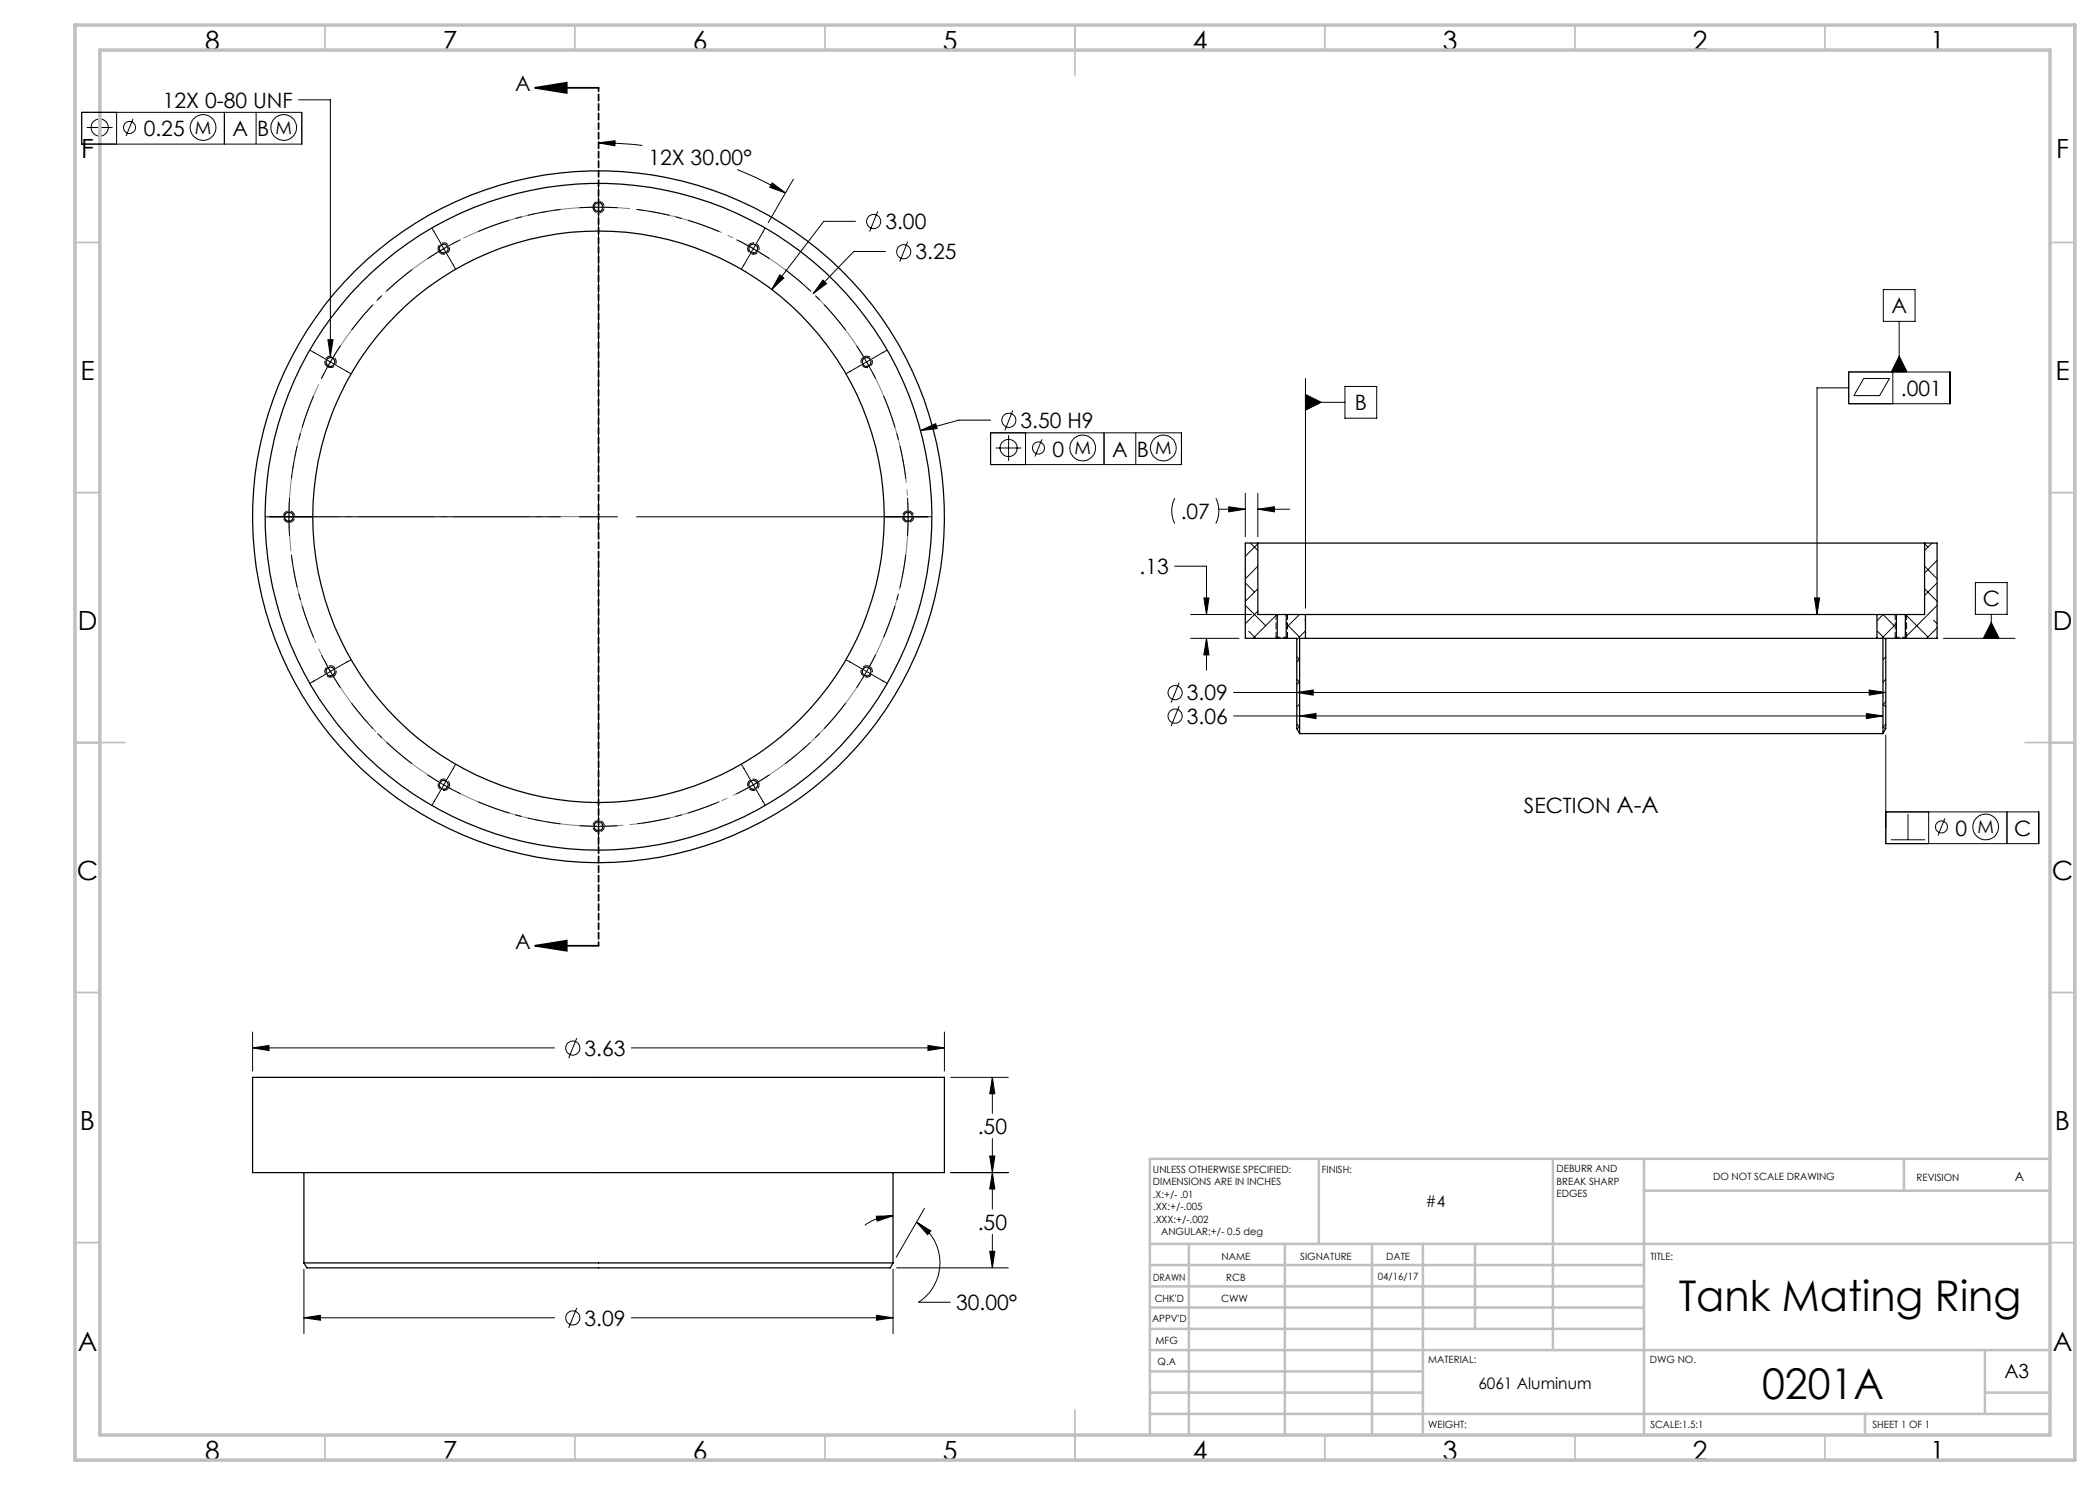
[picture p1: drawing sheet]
<svg xmlns="http://www.w3.org/2000/svg" width="420mm" height="297mm" viewBox="0 0 420 297" stroke-linecap="round" stroke-linejoin="round" font-family="sans-serif">
<g fill="none" stroke="#000" stroke-width=".2">
<path d="M59.7 20h6.4v51.3M16.3 22.5h44.1v6.3h-44.1zM17.4 25.5h5.1M19.9 22.9v5.2M23.3 22.5v6.3M26.6 23.8l-1.4 3.4M44.9 22.5v6.3M51.2 22.5v6.3M119.7 28.6l3.3-.5v1.1zM119.7 28.6h3.3l5.5 .5M119.7 36.7v59M147.4 33.9a83.2 83.2 0 0 1 9.7 4.7"/>
<path d="M154.4 36.6l2.7 2-3.1-1.1zM158.7 35.8l-5.1 8.8M86.4 45.6l2.4 4.1M88.8 49.7l-3.3 2M88.8 49.7l2.3 4.1M92.1 47.9l-3.3 1.8M115.9 41.6l2.4-.2 5.2 .2M147.3 47.9l3.4 1.8M150.7 49.7l3.2 2M150.7 49.7l-2.4 4.1M153 45.6l-2.3 4.1M156 55l.8 .6-2.5 2.3z"/>
<path d="M164.6 56l.7 .7-2.7 2zM171.1 44.3h-6.4l-10.4 13.6M175.5 42.3l-1.6 4M177.1 50.3h-6.4l-8.1 8.4M181.5 48.3l-1.5 4M376.7 57.9h6.3v6.4h-6.3zM62 70.1l4.1 2.3M65.6 67.9h1l-.5 3.4zM66.1 72.4l-1.8 3.3M66.1 72.4l4.1 2.4M68.1 69.1l-2 3.3M171.3 69.1l2 3.3"/>
<path d="M173.3 72.4l1.8 3.3M173.3 72.4l-4.1 2.4M177.4 70.1l-4.1 2.3M261.1 78.9l3.2 1.6-3.2 1.6zM261.1 75.7v45.9M269 77.3h6.3v6.3h-6.3zM369.7 74.4h20.3v6.3h-20.3zM369.7 77.6h-6.3v45.3M372.7 75.7h5.2l-2 3.4h-5.1zM378.6 74.4v6.3M379.8 71.2l1.6 3.2h-3.2zM379.8 64.3v10.1"/>
<path d="M57.9 99.6l-.1 2.8 .1 4.8M119.7 99.6v7.6M181.5 99.6l.1 2.3-.1 5.3M184.1 86.1l3-1.4 .3 1zM198.1 84h-6.3l-7.7 2.1M198.1 86.6h38.2v6.3h-38.2zM199.1 89.6h5.2M201.7 87v5.2M202.6 82.1l-1.6 4M205.1 86.6v6.3M208.4 87.9l-1.4 3.4M220.8 86.6v6.3"/>
<path d="M227.2 86.6v6.3M234.9 99.7a5.6 5.6 0 0 0 0 5M243.2 99.7a5.6 5.6 0 0 1 0 5M249.1 98.7v8.6M251.6 98.7v8.6M261.1 80.5h7.9M53.1 103.4h59M115.9 103.4h7.6M119.7 111v59M127.3 103.4h59M234.9 113.2h6.4v9.7M240.8 119.6h1l-.5 3.3z"/>
<path d="M243.8 101.8h5.3M245.7 101.3l3.4 .5-3.4 .6zM249.1 116.6l1.8 1.8M250.1 108.6l1.5 1.5M251.6 101.8l3.3-.5v1.1zM251.6 101.8h6.3M251.6 108.8l-2.5 2.5M251.6 113.2l-2.5 2.6M251.6 117.8l-2.5 2.5M362.9 119.6h1l-.5 3.3zM384.9 117.8l2.5 2.5M384.9 113.2l2.5 2.6"/>
<path d="M384.9 108.8l.7 .6M386.4 108.6l-1.5 1.5M387.4 112.1l-2.5 2.5M387.4 116.6l-2.5 2.5M395.1 116.5h6.3v6.4h-6.3zM64.3 130.9l1.8 3.4M66.1 134.3l2 3.2M66.1 134.3l-4.1 2.4M70.2 132l-4.1 2.3M169.2 132l4.1 2.3M173.3 134.3l-2 3.2M173.3 134.3l4.1 2.4"/>
<path d="M175.1 130.9l-1.8 3.4M235.8 136.5l-1.6 4M238.1 127.7h9.7M238.1 122.9h12.2M241.3 127.7l.5 3.3h-1zM241.3 127.7v6.3M246.7 138.5h130.5M249.1 121.1l4.1 4.1M249.8 126.3l1.4 1.4M251.6 122.2l-2.5 2.5M255.4 127.3l-.3 .4M255.4 123l-4.8 4.7"/>
<path d="M257.2 124.7l2.7 2.7M259.4 138.5l3.2-.5v1zM259.4 135.9l.5 .5M259.4 131.4l.5 .5M259.9 122.9l-2.7 2.7M259.9 131.8l-.5 .6M259.9 136.3l-.5 .6M261 124l.1 .1M261.1 126.2l-1.7 1.7M373.8 138l3.4 .5-3.4 .5zM375.4 124.1l1.2-1.2 2.2 2.3M375.5 126.3l1.7 1.6"/>
<path d="M376.6 136.3v.1M377.2 131.4l-.6 .5M377.2 135.9l-.6 .5M379.3 124.7l-3 3M381.1 123l4.5 4.4M386.7 124l.7 .7M387.4 121.1l-6.3 6.4M387.4 125.6l-2.1 2.1M388.7 127.7h14.3M398.3 124.5l1.5 3.2h-3.1zM398.3 122.9v4.8M85.5 155l3.3 2"/>
<path d="M88.8 157l3.3 1.8M88.8 157l-2.4 4M91.1 152.9l-2.3 4.1M148.3 152.9l2.4 4.1M150.7 157l-3.4 1.8M150.7 157l2.3 4M153.9 155l-3.2 2M235.8 141.2l-1.6 4M246.7 143.2h129.9M259.4 144.8l.5 .5M259.9 143.2l3.3-.5v1zM259.9 140.8l-.5 .6"/>
<path d="M259.9 145.3l-.5 .5M373.3 142.7l3.3 .5-3.3 .5zM376.6 145.3l.5 .5M376.6 140.8l.6 .6M377.2 147v21.7h30.5v-6.3h-30.5M377.2 140.3l-.6 .6M377.2 144.8l-.6 .6M115.9 165.1l3.3 .2 4.3-.2M378.2 168h6.8M381.6 162.8v5.2M385.7 162.4v6.3M389 163.7l-1.4 3.4"/>
<path d="M401.4 162.4v6.3M50.5 209.6l3.3-.5v1zM50.5 206.4v7.8M50.5 209.6h60.4M115.4 207.6l-1.7 4M126.3 209.6h62.6M185.6 209.1l3.3 .5-3.3 .5zM188.9 206.4v7.8M190.1 215.5h11.5M198.5 215.5l.5 3.3h-1.1zM198.5 215.5v7.2M190.1 234.5h11.5"/>
<path d="M197.9 231.2h1.1l-.5 3.3zM198.5 234.5l.5 3.3h-1.1zM198.5 227.7v14.1M60.8 253.9v12.8M175.3 243.2h3.3l-3.2 1zM178.6 243.2a9.4 9.4 0 0 0-5.6 1.9M178.6 253.9v12.8M179.3 253.6h22.3M183.3 244.4l2.9 1.8-.7 .7zM183.3 244.4a9.4 9.4 0 0 1 .4 16.1h6.3M184.9 241.7l-5.7 9.8M197.9 250.3h1.1l-.5 3.3z"/>
<path d="M198.5 246.9v6.7M60.8 263.6l3.3-.5v1zM60.8 263.6h50.1M115.4 261.6l-1.7 4M126.3 263.6h52.3M175.3 263.1l3.3 .5-3.3 .5z"/>
<circle cx="19.9" cy="25.5" r="1.72"/>
<circle cx="25.9" cy="25.5" r="1.2"/>
<circle cx="40.6" cy="25.5" r="2.57"/>
<circle cx="56.7" cy="25.5" r="2.57"/>
<circle cx="174.7" cy="44.3" r="1.41"/>
<circle cx="180.7" cy="50.3" r="1.4"/>
<circle cx="201.7" cy="89.6" r="1.72"/>
<circle cx="201.8" cy="84.1" r="1.41"/>
<circle cx="207.7" cy="89.6" r="1.2"/>
<circle cx="216.5" cy="89.6" r="2.57"/>
<circle cx="232.7" cy="89.6" r="2.57"/>
<circle cx="235" cy="138.5" r="1.41"/>
<circle cx="235" cy="143.2" r="1.41"/>
<circle cx="388.3" cy="165.4" r="1.2"/>
<circle cx="397.1" cy="165.4" r="2.57"/>
<circle cx="114.6" cy="209.6" r="1.4"/>
<circle cx="114.5" cy="263.6" r="1.41"/>
</g>
<path d="M107 17.6l6.3-1.1v2.1zM107 17.6h12.7M107 189.2l6.3-1.1v2zM107 189.2h12.7" fill="none" stroke="#000" stroke-width=".35"/>
<path d="M178.9 85.2a61.9 61.9 0 0 0-103.7-24.9 61.9 61.9 0 0 0 28.5 102.8 61.9 61.9 0 0 0 76.1-74.7l-.9-3.2" fill="none" stroke="#808080" stroke-width=".2" stroke-dasharray="15.2 1.3 1.3 1.3" stroke-dashoffset="3.6" stroke-linecap="butt"/>
<path d="M87.8 50.3a1.14 1.14 0 0 1 .9-1.7 1.14 1.14 0 0 1 1.1 1.6 1.14 1.14 0 0 1-1.9 .2l-.1-.1M118.6 41.4a1.14 1.14 0 0 1 1.6-1 1.14 1.14 0 0 1 .2 2 1.14 1.14 0 0 1-1.8-.8v-.2M149.7 49.1a1.14 1.14 0 0 1 1.9 0 1.14 1.14 0 0 1-.8 1.8 1.14 1.14 0 0 1-1.2-1.6l.1-.2M65.5 73.4a1.14 1.14 0 0 1 0-2 1.14 1.14 0 0 1 1.7 .9 1.14 1.14 0 0 1-1.5 1.1h-.2M172.8 71.4a1.14 1.14 0 0 1 1.7 .9 1.14 1.14 0 0 1-1.6 1.1 1.14 1.14 0 0 1-.3-1.9l.2-.1M57.8 104.5a1.14 1.14 0 0 1-1-1.7 1.14 1.14 0 0 1 1.9-.1 1.14 1.14 0 0 1-.7 1.8h-.2M181.6 102.2a1.14 1.14 0 0 1 1 1.7 1.14 1.14 0 0 1-1.9 .1 1.14 1.14 0 0 1 .8-1.8h.1M66.7 135.3a1.14 1.14 0 0 1-1.7-1 1.14 1.14 0 0 1 1.6-1 1.14 1.14 0 0 1 .2 1.9l-.1 .1M173.9 133.3a1.14 1.14 0 0 1 0 2 1.14 1.14 0 0 1-1.7-.9 1.14 1.14 0 0 1 1.6-1.2l.1 .1M89.8 157.5a1.14 1.14 0 0 1-2 .1 1.14 1.14 0 0 1 .9-1.8 1.14 1.14 0 0 1 1.1 1.6v.1M151.7 156.4a1.14 1.14 0 0 1-1 1.7 1.14 1.14 0 0 1-1.1-1.6 1.14 1.14 0 0 1 2-.2l.1 .1M120.9 165.2a1.14 1.14 0 0 1-1.7 1.1 1.14 1.14 0 0 1-.1-2 1.14 1.14 0 0 1 1.8 .8v.1" fill="none" stroke="#000" stroke-width=".2" stroke-dasharray="1.3 .6" stroke-dashoffset="-.1" stroke-linecap="butt"/>
<path d="M82.4 53.9a61.9 61.9 0 0 0-12.1 12.1M112.1 41.9a61.9 61.9 0 0 0-16.5 4.4M143.9 46.3a61.9 61.9 0 0 0-16.6-4.4M62.7 79.2a61.9 61.9 0 0 0-4.4 16.5M169.1 66a61.9 61.9 0 0 0-12.1-12.1M181.2 95.7a61.9 61.9 0 0 0-4.5-16.5M58.3 110.9a61.9 61.9 0 0 0 4.4 16.6M176.7 127.5a61.9 61.9 0 0 0 4.5-16.6M70.3 140.6a61.9 61.9 0 0 0 12.1 12.1M157 152.7a61.9 61.9 0 0 0 12.1-12.1M95.6 160.3a61.9 61.9 0 0 0 16.5 4.5M127.3 164.8a61.9 61.9 0 0 0 16.6-4.5" fill="none" stroke="#000" stroke-width=".2" stroke-dasharray="15.2 1.3 1.3 1.3" stroke-dashoffset="8.6" stroke-linecap="butt"/>
<path d="M119.7 17.5v171.6" fill="none" stroke="#000" stroke-width=".35" stroke-dasharray="1.3 .6" stroke-dashoffset=".6"/>
<g fill="none" stroke="#c0c0c0" stroke-width=".35">
<path d="M65 5v5M115 5v5M165 5v5M215 5v10M265 5v5M315 5v5M365 5v5M15 48.5h5M410 48.5h5M15 98.5h5M410 98.5h5M15 148.5h10"/>
<path d="M405 148.5h10M15 198.5h5M410 198.5h5M15 248.5h5M410 248.5h5M65 287v5M115 287v5M165 287v5M215 282v10M265 287v5M315 287v5M365 287v5"/>
</g>
<g fill="none" stroke="#c0c0c0" stroke-width=".5">
<path d="M263.8 231.8v17M310.6 231.8v38.2M328.8 231.8v55.2M328.8 238.2h81.2M380.8 231.8v6.4M410 231.8h-180v55.2M230 248.8h180M230 257.3h98.8M230 253h98.8M237.8 248.8v38.2M257 248.8v38.2M274.4 248.8v38.2"/>
<path d="M284.6 248.8v38.2M295 248.8v17M230 265.8h98.8M230 261.5h98.8M230 278.5h54.6M230 274.3h54.6M230 270h180M397 278.5h13M397 270v12.8M230 282.8h180M373 282.8v4.2"/>
</g>
<path d="M15 5h400v287h-400zM20 10h390v277h-390z" fill="none" stroke="#c0c0c0" stroke-width=".7"/>
<path d="M119.7 103.3h-61.9" fill="none" stroke="#808080" stroke-width=".2" stroke-dasharray="15.2 1.3 1.3 1.3" stroke-dashoffset="5.2"/>
<path d="M255.2 127.5h2.3M379 127.5h2.3" fill="none" stroke="#000" stroke-width=".2" stroke-dasharray="1.3 .6" stroke-dashoffset=".4"/>
<path d="M255.2 122.9v4.6M257.5 122.9v4.6M379 122.9v4.6M381.3 122.9v4.6" fill="none" stroke="#000" stroke-width=".2" stroke-dasharray="1.3 .6" stroke-dashoffset=".3"/>
<g fill="#000">
<path d="M107 17.6l6.3-1.1v2.1zM107 189.2l6.3-1.1v2z"/>
<path d="M154.4 36.6l2.7 2-3.1-1.1zM119.7 28.6l3.3-.5v1.1z"/>
<path d="M362.9 119.6h1l-.5 3.3zM379.8 71.2l1.6 3.2h-3.2zM398.3 124.5l1.5 3.2h-3.1zM261.1 78.9l3.2 1.6-3.2 1.6z"/>
<path d="M50.5 209.6l3.3-.5v1zM185.6 209.1l3.3 .5-3.3 .5zM60.8 263.6l3.3-.5v1zM175.3 263.1l3.3 .5-3.3 .5zM197.9 231.2h1.1l-.5 3.3zM198.5 215.5l.5 3.3h-1.1zM198.5 234.5l.5 3.3h-1.1zM197.9 250.3h1.1l-.5 3.3zM183.3 244.4l2.9 1.8-.7 .7zM175.3 243.2h3.3l-3.2 1zM156 55l-1.7 2.9 2.5-2.3zM164.6 56l-2 2.7 2.7-2zM184.1 86.1l3.3-.4-.3-1zM65.6 67.9l.5 3.4 .5-3.4zM241.3 127.7l.5 3.3h-1zM240.8 119.6h1l-.5 3.3zM251.6 101.8l3.3-.5v1.1zM245.7 101.3l3.4 .5-3.4 .6zM259.9 143.2l3.3-.5v1zM373.3 142.7l3.3 .5-3.3 .5zM259.4 138.5l3.2-.5v1zM373.8 138l3.4 .5-3.4 .5z"/>
</g>
<g fill="none" stroke="#000" stroke-width=".25">
<path d="M251.6 108.6h133.3M251.6 108.6h-2.5v19.1h6.3M251.6 108.6v14.3h3.8M384.9 108.6h2.5v19.1h-6.3M384.9 108.6v14.3h-3.8M255.4 122.9h1.8M255.4 127.7h1.8M255.4 122.9v4.8M257.2 127.7h2.2v18l.5 1M257.2 122.9v4.8M257.2 122.9h3.9M261.1 127.7h114.3"/>
<path d="M261.1 122.9h114.3M261.1 127.7h-1.2v19M261.1 122.9v4.8M375.4 127.7h1.2v19M375.4 122.9h3.9M375.4 122.9v4.8M379.3 127.7h1.8M379.3 122.9h1.8M379.3 122.9v4.8M379.3 127.7h-2.1v18l-.6 1M381.1 122.9v4.8M259.9 146.7h116.7"/>
<path d="M50.5 215.5h138.4v19h-138.4zM60.8 234.5v18.1M178.6 234.5v18.1M60.8 252.6h117.8M60.8 252.6l.6 1h116.6l.6-1"/>
<circle cx="88.8" cy="49.7" r=".89"/>
<circle cx="119.7" cy="41.4" r=".89"/>
<circle cx="150.7" cy="49.7" r=".89"/>
<circle cx="66.1" cy="72.4" r=".91"/>
<circle cx="173.3" cy="72.4" r=".9"/>
<circle cx="57.8" cy="103.4" r=".89"/>
<circle cx="119.7" cy="103.3" r="66.7"/>
<circle cx="119.7" cy="103.4" r="57.2"/>
<circle cx="119.7" cy="103.3" r="69.2"/>
<circle cx="181.6" cy="103.4" r=".89"/>
<circle cx="66.1" cy="134.3" r=".91"/>
<circle cx="173.3" cy="134.3" r=".9"/>
<circle cx="88.8" cy="157" r=".89"/>
<circle cx="150.7" cy="157" r=".89"/>
<circle cx="119.7" cy="165.3" r=".89"/>
</g>
<g font-size="8.5">
<text x="335.7" y="262.1">Tank Mating Ring</text>
<text x="352.4" y="279.7">0201A</text>
</g>
<g font-size="5.3">
<text x="41" y="9.9">8</text>
<text x="88.5" y="9.9">7</text>
<text x="138.5" y="9.9">6</text>
<text x="188.5" y="9.9">5</text>
<text x="238.5" y="9.9">4</text>
<text x="288.5" y="9.9">3</text>
<text x="338.5" y="9.9">2</text>
<text x="386" y="9.9">1</text>
<text x="16.2" y="31.7">F</text>
<text x="411.2" y="31.7">F</text>
<text x="16.1" y="75.9">E</text>
<text x="411.1" y="75.9">E</text>
<text x="15.5" y="125.9">D</text>
<text x="410.5" y="125.9">D</text>
<text x="15.4" y="175.9">C</text>
<text x="410.4" y="175.9">C</text>
<text x="16" y="225.9">B</text>
<text x="411" y="225.9">B</text>
<text x="15.5" y="270.2">A</text>
<text x="410.5" y="270.2">A</text>
<text x="41" y="291.9">8</text>
<text x="88.5" y="291.9">7</text>
<text x="138.5" y="291.9">6</text>
<text x="188.5" y="291.9">5</text>
<text x="238.5" y="291.9">4</text>
<text x="288.5" y="291.9">3</text>
<text x="338.5" y="291.9">2</text>
<text x="386" y="291.9">1</text>
</g>
<g font-size="4.2">
<text x="32.6" y="21.5">12X 0-80 UNF</text>
<text x="103" y="18.2">A</text>
<text x="28.7" y="27.2">0.25</text>
<text x="46.5" y="27.2">A</text>
<text x="51.4" y="27.2">B</text>
<text x="129.7" y="33">12X 30.00°</text>
<text x="177.1" y="45.8">3.00</text>
<text x="183.1" y="51.9">3.25</text>
<text x="378.3" y="62.7">A</text>
<text x="271" y="82">B</text>
<text x="380.2" y="79.2">.001</text>
<text x="204.1" y="85.6">3.50 H9</text>
<text x="210.5" y="91.3">0</text>
<text x="222.4" y="91.3">A</text>
<text x="227.3" y="91.3">B</text>
<text x="236.1" y="103.8">.07</text>
<text x="227.9" y="114.8">.13</text>
<text x="396.5" y="121.3">C</text>
<text x="237.4" y="140.1">3.09</text>
<text x="237.4" y="144.8">3.06</text>
<text x="304.8" y="162.6">SECTION A-A</text>
<text x="391.1" y="167.1">0</text>
<text x="402.9" y="167.1">C</text>
<text x="103" y="189.8">A</text>
<text x="116.9" y="211.1">3.63</text>
<text x="195.6" y="226.8">.50</text>
<text x="195.6" y="245.9">.50</text>
<text x="191.2" y="262">30.00°</text>
<text x="116.9" y="265.1">3.09</text>
</g>
<text font-size="3.9" x="400.9" y="275.5">A3</text>
<g font-size="3.6">
<text x="39" y="26.8">M</text>
<text x="55.1" y="26.8">M</text>
<text x="214.9" y="90.9">M</text>
<text x="231" y="90.9">M</text>
<text x="395.5" y="166.7">M</text>
</g>
<g font-size="3.2">
<text x="285.1" y="241.4">#4</text>
<text x="295.7" y="277.9">6061 Aluminum</text>
</g>
<text font-size="2.5" x="402.9" y="236.1">A</text>
<g font-size="2">
<text x="230.6" y="234.6">UNLESS OTHERWISE SPECIFIED:</text>
<text x="230.6" y="237.1">DIMENSIONS ARE IN INCHES</text>
<text x="230.6" y="239.6">.X:+/- .01</text>
<text x="264.4" y="234.6">FINISH:</text>
<text x="311.3" y="234.5">DEBURR AND</text>
<text x="311.3" y="237">BREAK SHARP</text>
<text x="311.3" y="239.5">EDGES</text>
<text x="342.6" y="236">DO NOT SCALE DRAWING</text>
<text x="383.3" y="236.2">REVISION</text>
<text x="230.6" y="242.1">.XX:+/-.005</text>
<text x="230.6" y="244.6">.XXX:+/-.002</text>
<text x="232.2" y="247.1">ANGULAR:+/- 0.5 deg</text>
<text x="244.3" y="252">NAME</text>
<text x="260" y="251.9">SIGNATURE</text>
<text x="277.2" y="251.9">DATE</text>
<text x="330.1" y="251.9">TITLE:</text>
<text x="230.6" y="256.1">DRAWN</text>
<text x="245.2" y="256.1">RCB</text>
<text x="275.6" y="255.9">04/16/17</text>
<text x="230.9" y="260.3">CHK'D</text>
<text x="244.2" y="260.3">CWW</text>
<text x="230.4" y="264.4">APPV'D</text>
<text x="231.1" y="268.8">MFG</text>
<text x="231.5" y="273">Q.A</text>
<text x="285.6" y="272.5">MATERIAL:</text>
<text x="330" y="272.5">DWG NO.</text>
<text x="285.6" y="285.5">WEIGHT:</text>
<text x="330.1" y="285.6">SCALE:1.5:1</text>
<text x="374.5" y="285.6">SHEET 1 OF 1</text>
</g>
</svg>
